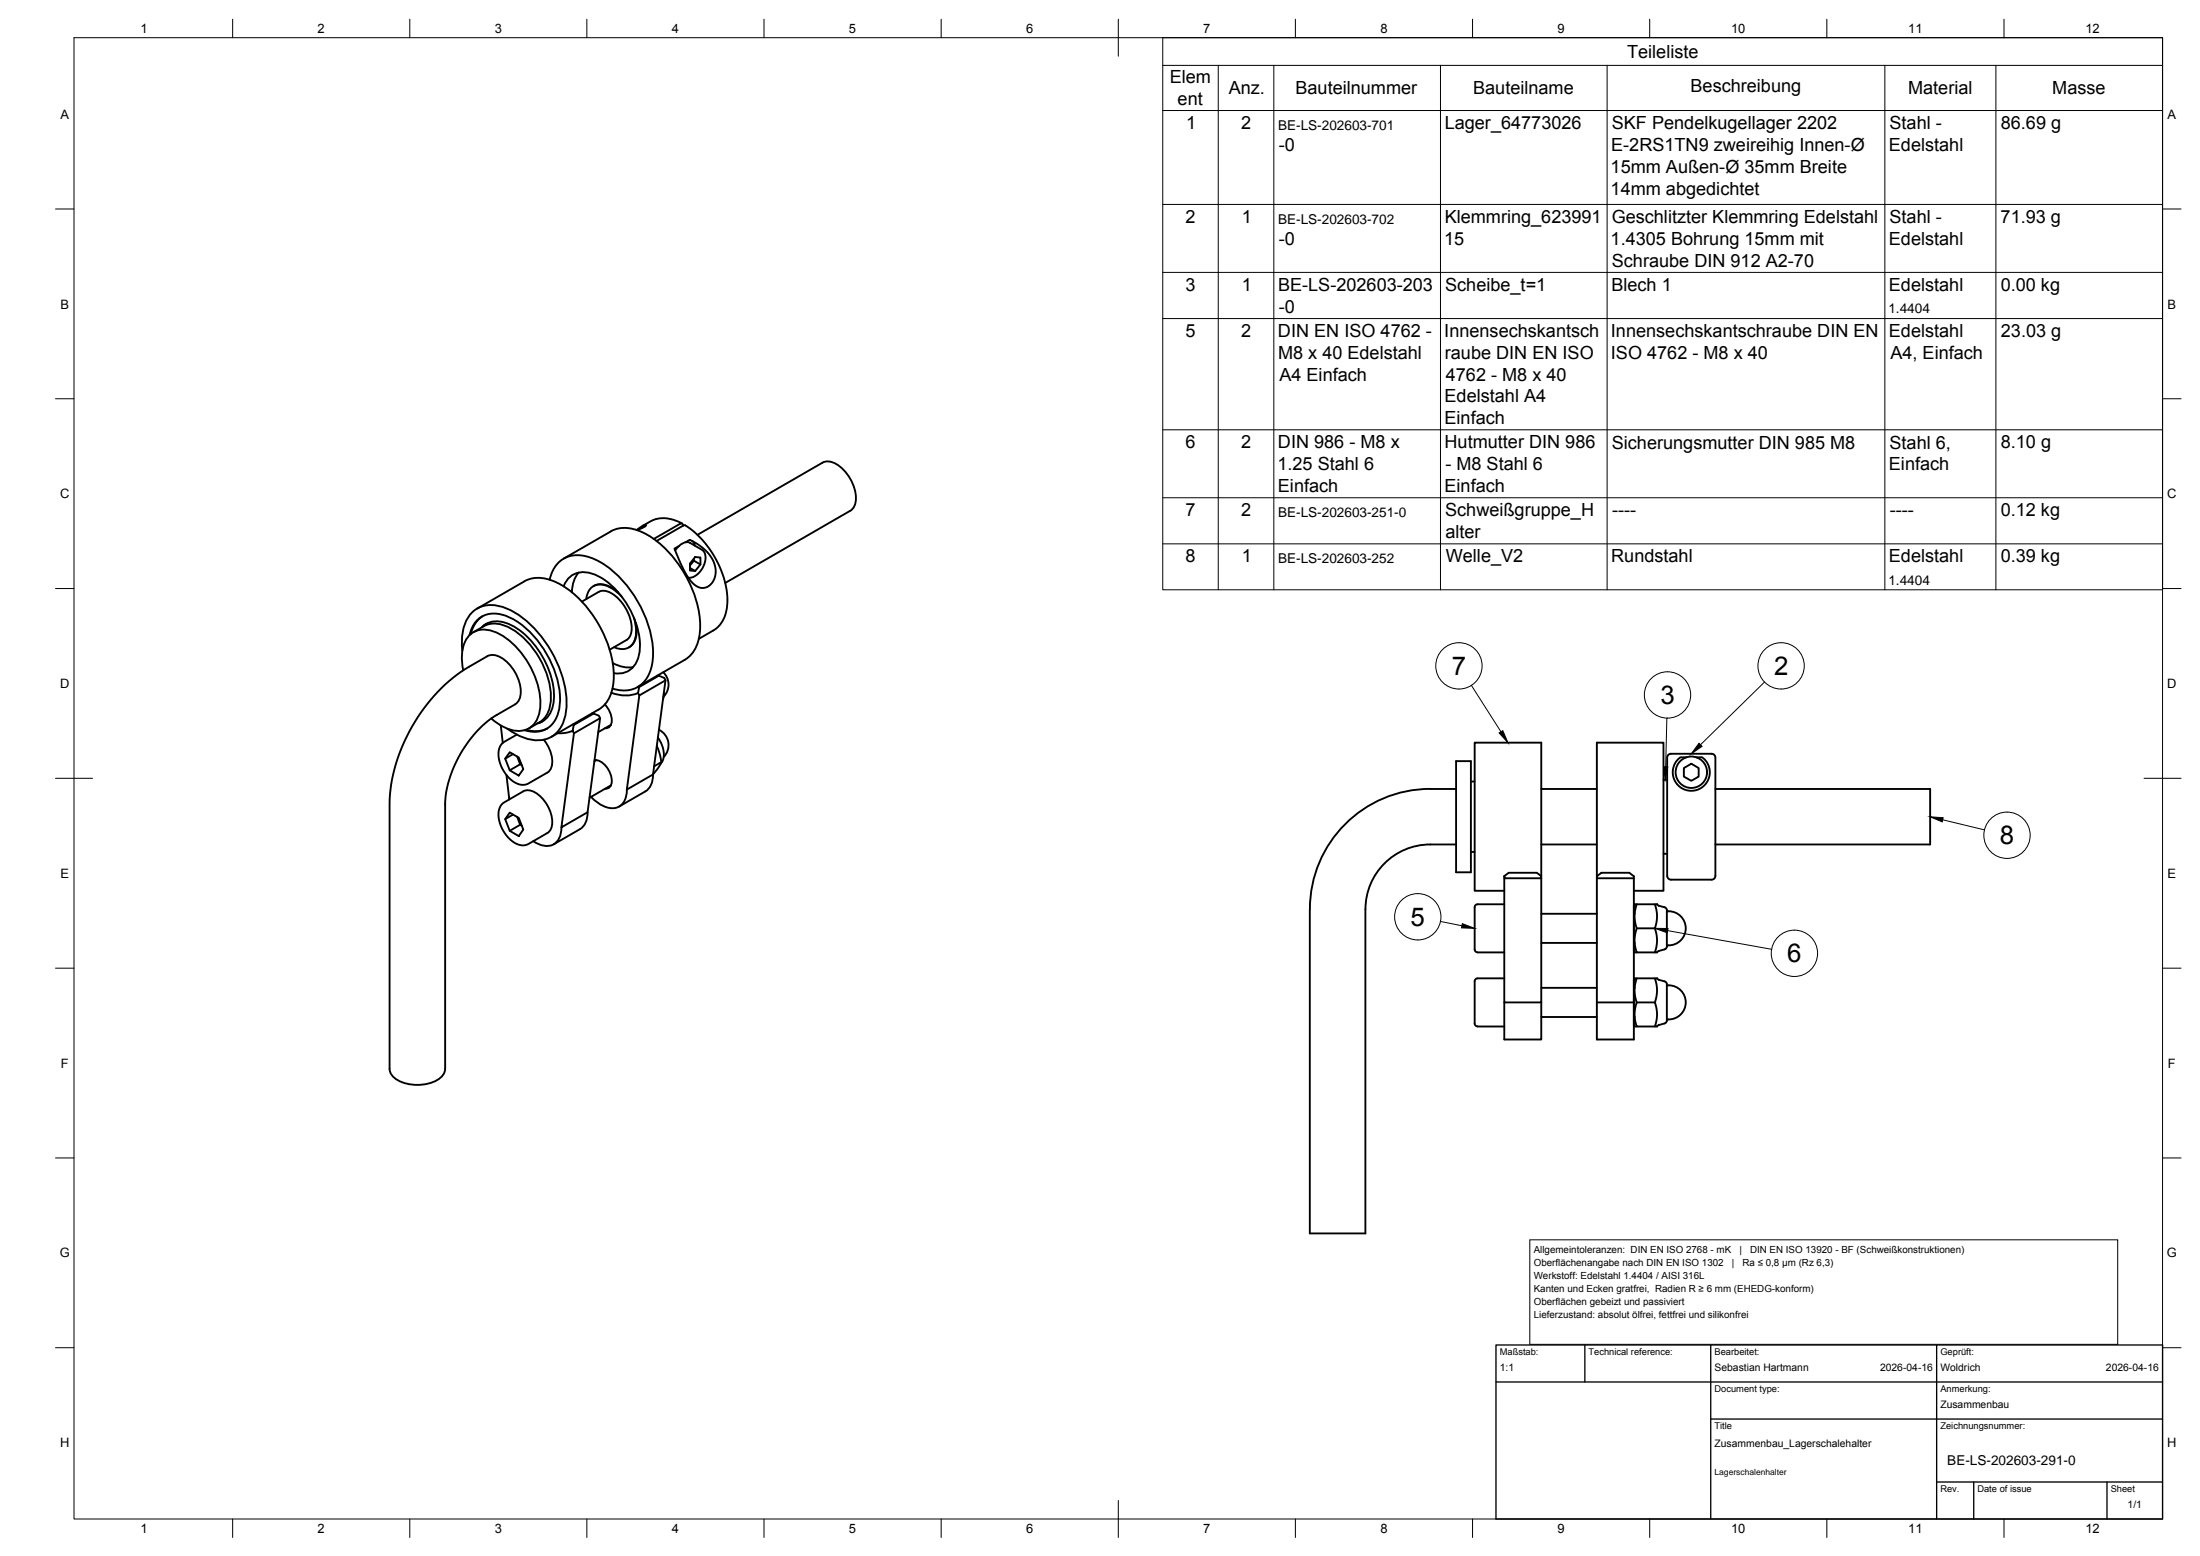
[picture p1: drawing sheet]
<svg xmlns="http://www.w3.org/2000/svg" width="594mm" height="420mm" viewBox="0 0 594 420" stroke-linecap="round" stroke-linejoin="round" font-family="sans-serif">
<!-- layer: Visible -->
<g fill="none" stroke="#000" stroke-width=".51">
<path d="M141.6 157l-12.7 7.3M141.6 157a10 10 0 0 1 10 1 31.3 31.3 0 0 1 14.2 24.5 10 10 0 0 1-4.2 9.1M148.4 156.5a7.7 7.7 0 0 1 10.8-6 27 27 0 0 1 13.8 13.4 25.1 25.1 0 0 1 3 15.7 7.7 7.7 0 0 1-10.6 6.3M152.2 158.3a5.6 5.6 0 0 1 7.6-3.4 21.1 21.1 0 0 1 11.7 12.8 15.7 15.7 0 0 1 .7 10.3 5.5 5.5 0 0 1-6.5 3.8M156.2 154.6a8.4 8.4 0 0 0-1.8 5.4M160.3 158.3a4.7 4.7 0 0 1 5.1 .5l1.6 1.2M164.9 143.5a10 10 0 0 1 10 1 31.3 31.3 0 0 1 14.2 24.5 10 10 0 0 1-4.2 9.1l-12.7 7.4M164.9 143.5l-12.7 7.4M171.9 143.1l1.4-1a.81 .81 0 0 1 1.2-.3l-.4 .4-2.1 1M177.3 146.1l7.4-4.3a11.7 11.7 0 0 1 4.5 3.5 25.1 25.1 0 0 1 7.1 18.6 8.1 8.1 0 0 1-3.7 6.3l-3.9 2.3M182.3 148.6a3.7 3.7 0 0 1 4-2l3.2 1.8a3.5 3.5 0 0 1 .4 4.6 4.6 4.6 0 0 1-4 3M184.2 141.4a8.7 8.7 0 0 0-8.6-.6l-2.1 1.2"/>
<path d="M184.4 142a.48 .48 0 0 0-.1-.6 .48 .48 0 0 0-.6 0l-7.2 4.1M185.1 146.4l1.2-.6a11.1 11.1 0 0 1 6.8 7.3 4.3 4.3 0 0 1-3.5 5.7 7.1 7.1 0 0 1-4.8-4.5l-2.7-6.2 1.2-.6M186.3 153.4l1.4 .8M186.9 146.1l.7 1.2M187.4 150.9v.5M187.7 150.4l1.4 .1v1.9l-1.4 1.8-1.4-.1v-1.9zM188.3 144.4l33.8-19.5a4.2 4.2 0 0 1 4.5 .9 11 11 0 0 1 4.3 10.4l-.8 1.3-.5 .4-33.8 19.5M189.1 152.4l-1.7-1-1.1 1.3M124.8 175.7a12.5 12.5 0 0 1 2.6-10.3 8.3 8.3 0 0 1 9.7-1 29.7 29.7 0 0 1 14.5 17.5 19.5 19.5 0 0 1 .4 13.3 7.5 7.5 0 0 1-9.6 4.3 17.1 17.1 0 0 1-5.4-2.8M126.8 171.5a6.7 6.7 0 0 1 9.2-5.4 22.6 22.6 0 0 1 12 11.2 22.1 22.1 0 0 1 2.9 14.6 6.7 6.7 0 0 1-9.3 5.3M130.1 169.4a6.4 6.4 0 0 1 7.6-.8 23.1 23.1 0 0 1 11.8 20.6 6.4 6.4 0 0 1-4.4 6.1M130.3 166.4a7.6 7.6 0 0 0-3.2 4.8"/>
<path d="M130.7 169.1l-2.9 1.6M130.7 169.1a8.2 8.2 0 0 1 8.6 1.5 23.1 23.1 0 0 1 9.4 18.9 6.9 6.9 0 0 1-3 5.6M131.3 168.4l-1 .9M157.1 162.5l4.6-2.7a4.1 4.1 0 0 1 4.5 1.1 11.7 11.7 0 0 1 4.3 9.8l-.3 .9-.7 1-4.9 2.9M165.4 179a8.4 8.4 0 0 0 5.6 1.1M167.9 161.2a7.7 7.7 0 0 0-6.8-3.3 3.9 3.9 0 0 0-2.8 3.9M171.1 166.7a7.7 7.7 0 0 1-.6 7.6 3.9 3.9 0 0 1-4.7 .5M171.7 168.2a6.1 6.1 0 0 1-1.7 6.5l-.2 .1M119.1 185.9l2.1-1.9 3.2-2.5 7.2-4.3a4.2 4.2 0 0 1 4.5 .9 11 11 0 0 1 4.3 10.4l-.8 1.3-.5 .4-5 2.9a31.6 31.6 0 0 0-13.9 24.1v71.4a4.2 4.2 0 0 1-3.1 3.5 11 11 0 0 1-11.1-1.5l-.7-1.3-.1-.7v-71.4a46.7 46.7 0 0 1 13.9-31.3zM125.1 181a10.6 10.6 0 0 1 1.5-9.3 6.3 6.3 0 0 1 7.4-.9 22.7 22.7 0 0 1 11.9 20.3 6.2 6.2 0 0 1-5.4 6.3 11.1 11.1 0 0 1-7.9-3.4M135.2 195.9l.6 4.7M139.6 198.4l-3.4 1.9a4.6 4.6 0 0 0-1.3 5.5 8.4 8.4 0 0 0 6 6.1l1.4-.1 5.5-3.2"/>
<path d="M145.6 195.1l-2.8 1.6M146.5 194.8l-1.2 .5M146.9 199.7a8.5 8.5 0 0 1 1.9 7.8l-1 1.1M147.8 196.7a7.8 7.8 0 0 1-5.8 .4M154.7 197.3l-2.3 .6-1.8 .1M154.8 195.5l.1 .3M154.9 195.8l5.4-3.1 1.4 .6 .4 .6-7.1 4.1-.4-.7zM159.9 192.6l.4 .1M161.6 191.6l-12.7 7.4M162.1 193.9l-3.4 25.4-7.1 4.1 3.4-25.4M163.3 190.2a5.9 5.9 0 0 1 1.7 5.5 1.52 1.52 0 0 1-1.6 .9M165 195.7l-3.5 2"/>
<path d="M165.1 187.1a9.8 9.8 0 0 0 7.2 0M172.5 185.3l-.2 1.8M172.6 187.8l-3.3 25.4 7-4.1M177.5 182.4l1.9 .6 .3 .7-3.4 25.4M177.7 199.2a6.6 6.6 0 0 1 1 6.6l-.3 .5M177.9 182.5l-5.3 3M177.9 197.1a4.6 4.6 0 0 1 1.3 7.3M179.1 181.5a4.6 4.6 0 0 1 .1 6.6M179.3 187.1l-.3 1.8M179.7 183.7l-7.1 4.1-.3-.7M135.5 217.2l5.8-3.5a4.7 4.7 0 0 1 5.3 2.1 8.2 8.2 0 0 1 2.1 8.3l-.9 .9-5.1 2.9a4.8 4.8 0 0 1-5.8-2.1 7.8 7.8 0 0 1-1.7-8.2zM136.8 209.3l.7 6.6"/>
<path d="M137.6 203.1l2.5 1.4 1.2 3.2-1.2 1.7-2.5-1.4-1.2-3.1zM137.6 219.4l2.5 1.5 1.2 3.1-1.2 1.8-2.5-1.5-1.2-3.1zM138.5 203.6l-2.1 1.3M138.5 220l-2.1 1.2M139.7 204.3l.8 2.1-2.9 1.6M140.7 206.1l-.2 .3 .4 .2M158.7 219.3a5 5 0 0 1-2.1 4.6l-7.1 4.1M160.6 205.3a4.7 4.7 0 0 1 4.1 3.4 3.3 3.3 0 0 1-.4 4.1l-.9 .2M161 205.3l-.5 .3M165 212.1l-5.8 3.3M169.3 213.2a4.4 4.4 0 0 1-3.8 5 8.5 8.5 0 0 1-5.9-3M174.3 213.7l-7.1 4.1"/>
<path d="M176.3 209.1a5 5 0 0 1-2 4.6M177.4 201.4l.4 1a8.1 8.1 0 0 1 .6 3.8l-2.1 2.9M178.6 205.8l-2 1.1M386.2 213h7M386.2 213a32.5 32.5 0 0 0-32.5 32.5M393.2 205.5h4v30h-4zM397.2 211h1M416.2 213h15M449.2 210.5h1M454.7 207.4l2-1.2 2 1.2v2.3l-2 1.1-2-1.1zM455.4 204.5h-1.6l-1 1-.8 1.4-.3 2.1 .5 1.8 1.3 1.5 1.5 1 1.3 .2 2-.2 1.5-.9 1.3-1.4 .5-1.7v-1.8l-.9-1.9-1.1-1.1h-1.6M463.2 213h58v15h-58"/>
<path d="M139.7 220.6l.8 2.1-2.9 1.6M140.7 222.4l-.2 .3 .4 .3M151.6 223.4a4.3 4.3 0 0 1-4.1 5l-2-.5-1.5-.8M393.2 228a33.2 33.2 0 0 0-11.9 .7 17.6 17.6 0 0 0-12.6 16.8v87.6h-15v-87.6M397.2 230h1M406.2 236.6l1.2-.9h7.6l1.2 .9v.6h-10zM406.2 237.2v33.5h10v-33.5M416.2 236.6v-36.1h-18v40h8M416.2 228h15M431.2 236.6v-36.1h18v40h-8M431.2 236.6l1.2-.9h7.6l1.2 .9v44.1h-10v-43.5M431.2 236.6v.6h10"/>
<path d="M449.2 230.5h1M462.2 237.5h-11a1.59 1.59 0 0 1-1-2v-31l.3-.7 .6-.3h11.2l.5 .2 .4 .6v31.2a1.9 1.9 0 0 1-.6 2h-.4M398.2 256.4a.79 .79 0 0 0 .8 .8M399 257.2h7.2M406.2 244.2h-7.2a1.4 1.4 0 0 0-.8 1.8v10.4M416.2 246.7h15M416.2 254.6h15M442 250.7l-.6-3.1 .2-1.9 .4-1.5h-.6l-.2 .3v12.4l.2 .3h.6M442 244.2h4.9M446.9 250.7l.6 3-.2 2-.4 1.5h.6l.5-.4M446.9 250.7h-4.9l-.6 3 .2 2 .4 1.5h4.9M447.5 244.2h-.6l.6 3-.2 2-.4 1.5"/>
<path d="M447.5 244.2l.5 .4 1.8 .5 .3 .7M450.1 245.8v8.8a1.57 1.57 0 0 1-.6 1.7l-1.5 .5M450.1 246.1a4.6 4.6 0 0 1 5.1 4.6 4.6 4.6 0 0 1-5.1 4.6M399 277.2h7.2M406.2 264.2h-7.2a1.4 1.4 0 0 0-.8 1.8v9.4a1.4 1.4 0 0 0 .8 1.8M406.2 270.7v10h10v-10M416.2 266.7h15M416.2 274.6h15M431.2 270.7h10M442 270.7l-.6-3.1 .2-1.9 .4-1.5h-.6l-.2 .3v12.4l.2 .3h.6M442 264.2h4.9M446.9 270.7l.6 3-.2 2-.4 1.5h.6l.5-.4 1.5-.4"/>
<path d="M446.9 270.7h-4.9l-.6 3 .2 2 .4 1.5h4.9M449.5 265l-1.5-.4-.5-.4h-.6l.6 3.1-.2 1.9-.4 1.5M449.5 265a1.96 1.96 0 0 1 .6 2.2v7.4a1.57 1.57 0 0 1-.6 1.7M450.1 266.1h.5M450.6 266.1a4.6 4.6 0 0 1 4.6 4.8 4.6 4.6 0 0 1-5.1 4.4"/>
<circle cx="456.7" cy="208.5" r="4.2"/>
</g>
<g fill="#000">
<circle cx="441.2" cy="246.7" r=".25"/>
<circle cx="441.2" cy="254.6" r=".25"/>
<circle cx="441.2" cy="266.7" r=".25"/>
<circle cx="441.2" cy="274.6" r=".25"/>
</g>
<!-- layer: TITLEBLOCK -->
<path d="M404 363.2h180v47h-180zM404 373.2h180M428 363.2v10M462 363.2v47M523 363.2v47M462 383.2h122M523 400.2h61M533 400.2v10M569 400.2v10" fill="none" stroke="#000" stroke-width=".36"/>
<!-- layer: BORDER -->
<g fill="none" stroke="#000" stroke-width=".27">
<path d="M20 10.2h564v400h-564zM62.8 5.2v5M110.7 5.2v5M158.5 5.2v5M206.3 5.2v5M254.1 5.2v5M302 5.2v10M349.8 5.2v5M397.6 5.2v5M445.5 5.2v5M493.3 5.2v5M541.1 5.2v5"/>
<path d="M15 56.4h5M584 56.4h5M15 107.7h5M584 107.7h5M15 158.9h5M584 158.9h5M15 210.2h10M579 210.2h10M15 261.4h5M584 261.4h5M15 312.7h5M584 312.7h5"/>
<path d="M15 363.9h5M584 363.9h5M62.8 410.2v5M110.7 410.2v5M158.5 410.2v5M206.3 410.2v5M254.1 410.2v5M302 405.2v10M349.8 410.2v5M397.6 410.2v5M445.5 410.2v5M493.3 410.2v5"/>
<path d="M541.1 410.2v5"/>
</g>
<!-- layer: Parts Lists -->
<g fill="none" stroke="#000" stroke-width=".27">
<path d="M314 10.2h270v149.1h-270zM314 17.7h270M329 17.7v141.6M344 17.7v141.6M389 17.7v141.6M434 17.7v141.6M509 17.7v141.6M539 17.7v141.6M314 29.8h270M314 55.2h270M314 73.6h270M314 86h270"/>
<path d="M314 116.1h270M314 134.4h270M314 146.9h270"/>
</g>
<!-- layer: Balloons -->
<g fill="none" stroke="#000" stroke-width=".27">
<circle cx="394" cy="179.8" r="6.3"/>
<circle cx="481" cy="179.8" r="6.3"/>
<circle cx="450.3" cy="187.7" r="6.3"/>
<circle cx="542" cy="225.5" r="6.3"/>
<circle cx="382.9" cy="247.6" r="6.3"/>
<circle cx="484.6" cy="257.4" r="6.3"/>
</g>
<!-- layer: 0 -->
<path d="M404.8 197.9l1-.6 1.4 3.3zM449.2 207l1.2 .1-.7 3.4zM458.8 200.7l.8 .8-2.9 2.1zM521.2 220.6l3.5 .2-.2 1.1zM394.9 249.4l3.3 1.3-3.5-.2zM446.9 250.7h3.5l-.2 1.2z" fill="#000" stroke="#000" stroke-width=".27"/>
<path d="M397.3 185.1l8 12.5M450.1 193.9l-.3 13.2M476.5 184.2l-17.3 16.9M524.6 221.4l11.3 2.7M389 248.8l5.8 1.2M450.3 251.3l28.1 5" fill="none" stroke="#000" stroke-width=".27"/>
<g fill="#fff">
<path d="M462.6 395.8h24.6v4.2h-24.6z" fill-rule="evenodd"/>
<path d="M509.6 80.5h17v5.3h-17z" fill-rule="evenodd"/>
<path d="M509.6 153.8h17v5.3h-17z" fill-rule="evenodd"/>
<path d="M344.8 148h42.5v5.3h-42.5z" fill-rule="evenodd"/>
<path d="M344.8 135.6h41.4v5.3h-41.4z" fill-rule="evenodd"/>
</g>
<g fill="#fff" stroke="#fff" stroke-width=".35">
<path d="M525.8 391.6h46.2v4.9h-46.2z"/>
<path d="M345.1 148.1h41.9v4.9h-41.9z"/>
<path d="M345.1 135.7h40.8v4.9h-40.8z"/>
<path d="M345.1 31.1h41.9v4.9h-41.9z"/>
<path d="M345.1 56.5h41.9v4.9h-41.9z"/>
<path d="M463 396h20.9v2.8h-20.9z"/>
<path d="M509.9 80.6h16.4v4.9h-16.4z"/>
<path d="M509.9 153.9h16.4v4.9h-16.4z"/>
</g>
<path d="M413.1 334.8h158.8v28.2h-158.8z" fill-rule="evenodd" fill="#fff" stroke="#000" stroke-width=".27"/>
<g font-size="7">
<text x="392" y="182.3">7</text>
<text x="479.1" y="182.3">2</text>
<text x="448.4" y="190.1">3</text>
<text x="540" y="228">8</text>
<text x="380.9" y="250">5</text>
<text x="482.6" y="259.9">6</text>
</g>
<g font-size="4.9">
<text x="439.4" y="15.6">Teileliste</text>
<text x="315.9" y="22.5">Elem</text>
<text x="318" y="28.4">ent</text>
<text x="331.8" y="25.5">Anz.</text>
<text x="349.8" y="25.5">Bauteilnummer</text>
<text x="397.8" y="25.5">Bauteilname</text>
<text x="456.5" y="25">Beschreibung</text>
<text x="515.3" y="25.5">Material</text>
<text x="554.2" y="25.5">Masse</text>
<text x="320.3" y="34.8">1</text>
<text x="335.2" y="34.8">2</text>
<text x="390.1" y="34.8">Lager_64773026</text>
<text x="435.3" y="34.9">SKF Pendelkugellager 2202</text>
<text x="510.2" y="34.9">Stahl -</text>
<text x="540.3" y="34.8">86.69 g</text>
<text x="345.3" y="40.7">-0</text>
<text x="435.1" y="40.9">E-2RS1TN9 zweireihig Innen-Ø</text>
<text x="510.1" y="40.7">Edelstahl</text>
<text x="434.9" y="46.8">15mm Außen-Ø 35mm Breite</text>
<text x="434.9" y="52.7">14mm abgedichtet</text>
<text x="320.2" y="60.1">2</text>
<text x="335.3" y="60.1">1</text>
<text x="390.1" y="60.2">Klemmring_623991</text>
<text x="435.2" y="60.3">Geschlitzter Klemmring Edelstahl</text>
<text x="510.2" y="60.3">Stahl -</text>
<text x="540.2" y="60.2">71.93 g</text>
<text x="345.3" y="66.1">-0</text>
<text x="390" y="66.1">15</text>
<text x="434.9" y="66.1">1.4305 Bohrung 15mm mit</text>
<text x="435.3" y="72">Schraube DIN 912 A2-70</text>
<text x="510.1" y="66.1">Edelstahl</text>
<text x="320.1" y="78.5">3</text>
<text x="335.3" y="78.5">1</text>
<text x="345.1" y="78.6">BE-LS-202603-203</text>
<text x="390.2" y="78.6">Scheibe_t=1</text>
<text x="435.1" y="78.6">Blech 1</text>
<text x="510.1" y="78.5">Edelstahl</text>
<text x="540.3" y="78.6">0.00 kg</text>
<text x="345.3" y="84.5">-0</text>
<text x="320.1" y="90.9">5</text>
<text x="335.2" y="90.9">2</text>
<text x="345.1" y="91.1">DIN EN ISO 4762 -</text>
<text x="390" y="91">Innensechskantsch</text>
<text x="435" y="91">Innensechskantschraube DIN EN</text>
<text x="510.1" y="91">Edelstahl</text>
<text x="540.3" y="91">23.03 g</text>
<text x="345.1" y="96.9">M8 x 40 Edelstahl</text>
<text x="390.2" y="96.9">raube DIN EN ISO</text>
<text x="435" y="96.9">ISO 4762 - M8 x 40</text>
<text x="510.5" y="96.9">A4, Einfach</text>
<text x="345.5" y="102.8">A4 Einfach</text>
<text x="390.4" y="102.8">4762 - M8 x 40</text>
<text x="390.1" y="108.6">Edelstahl A4</text>
<text x="390.1" y="114.5">Einfach</text>
<text x="320.1" y="121">6</text>
<text x="335.2" y="121">2</text>
<text x="345.1" y="121.1">DIN 986 - M8 x</text>
<text x="390.1" y="121.1">Hutmutter DIN 986</text>
<text x="435.3" y="121.1">Sicherungsmutter DIN 985 M8</text>
<text x="510.2" y="121.1">Stahl 6,</text>
<text x="540.3" y="121.1">8.10 g</text>
<text x="345" y="127">1.25 Stahl 6</text>
<text x="390.3" y="127">- M8 Stahl 6</text>
<text x="510.1" y="127">Einfach</text>
<text x="345.1" y="132.8">Einfach</text>
<text x="390.1" y="132.8">Einfach</text>
<text x="320.1" y="139.3">7</text>
<text x="335.2" y="139.3">2</text>
<text x="390.2" y="139.5">Schweißgruppe_H</text>
<text x="435.3" y="139.4">----</text>
<text x="510.3" y="139.4">----</text>
<text x="540.3" y="139.4">0.12 kg</text>
<text x="390.3" y="145.3">alter</text>
<text x="320.1" y="151.8">8</text>
<text x="335.3" y="151.8">1</text>
<text x="390.4" y="151.9">Welle_V2</text>
<text x="435.1" y="151.8">Rundstahl</text>
<text x="510.1" y="151.8">Edelstahl</text>
<text x="540.3" y="151.9">0.39 kg</text>
</g>
<g font-size="3.7">
<text x="345.1" y="35">BE-LS-202603-701</text>
<text x="345.1" y="60.4">BE-LS-202603-702</text>
<text x="509.9" y="84.5">1.4404</text>
<text x="345.1" y="139.6">BE-LS-202603-251-0</text>
<text x="345.1" y="152">BE-LS-202603-252</text>
<text x="509.9" y="157.8">1.4404</text>
<text x="525.8" y="395.5">BE-LS-202603-291-0</text>
</g>
<g font-size="3.5">
<text x="37.9" y="8.9">1</text>
<text x="85.8" y="8.9">2</text>
<text x="133.6" y="8.9">3</text>
<text x="181.4" y="8.9">4</text>
<text x="229.3" y="8.9">5</text>
<text x="277.1" y="8.9">6</text>
<text x="324.9" y="8.9">7</text>
<text x="372.7" y="8.9">8</text>
<text x="420.6" y="8.9">9</text>
<text x="467.4" y="8.9">10</text>
<text x="515.3" y="8.9">11</text>
<text x="563.1" y="8.9">12</text>
<text x="16.3" y="32">A</text>
<text x="585.3" y="32">A</text>
<text x="16.3" y="83.3">B</text>
<text x="585.3" y="83.3">B</text>
<text x="16.2" y="134.6">C</text>
<text x="585.2" y="134.6">C</text>
<text x="16.2" y="185.8">D</text>
<text x="585.2" y="185.8">D</text>
<text x="16.3" y="237">E</text>
<text x="585.3" y="237">E</text>
<text x="16.4" y="288.3">F</text>
<text x="585.4" y="288.3">F</text>
<text x="16.1" y="339.6">G</text>
<text x="585.1" y="339.6">G</text>
<text x="16.2" y="390.8">H</text>
<text x="585.2" y="390.8">H</text>
<text x="37.9" y="413.9">1</text>
<text x="85.8" y="413.9">2</text>
<text x="133.6" y="413.9">3</text>
<text x="181.4" y="413.9">4</text>
<text x="229.3" y="413.9">5</text>
<text x="277.1" y="413.9">6</text>
<text x="324.9" y="413.9">7</text>
<text x="372.7" y="413.9">8</text>
<text x="420.6" y="413.9">9</text>
<text x="467.4" y="413.9">10</text>
<text x="515.3" y="413.9">11</text>
<text x="563.1" y="413.9">12</text>
</g>
<g font-size="2.8">
<text x="405" y="370.2">1:1</text>
<text x="463" y="370.2">Sebastian Hartmann</text>
<text x="507.7" y="370.2">2026-04-16</text>
<text x="524" y="370.2">Woldrich</text>
<text x="568.7" y="370.2">2026-04-16</text>
<text x="524" y="380.2">Zusammenbau</text>
<text x="463" y="390.7">Zusammenbau_Lagerschalehalter</text>
<text x="574.5" y="407.3">1/1</text>
</g>
<g font-size="2.6">
<text x="414.2" y="338.3">Allgemeintoleranzen: DIN EN ISO 2768 - mK</text>
<text x="414.2" y="341.8">Oberflächenangabe nach DIN EN ISO 1302</text>
<text x="467.7" y="341.8">|</text>
<text x="469.7" y="338.3">|</text>
<text x="470.5" y="341.8">Ra ≤ 0,8 µm (Rz 6,3)</text>
<text x="472.6" y="338.3">DIN EN ISO 13920 - BF (Schweißkonstruktionen)</text>
<text x="414.2" y="345.4">Werkstoff: Edelstahl 1.4404 / AISI 316L</text>
<text x="414.2" y="348.9">Kanten und Ecken gratfrei, Radien R ≥ 6 mm (EHEDG-konform)</text>
<text x="414.2" y="352.4">Oberflächen gebeizt und passiviert</text>
<text x="414.2" y="356">Lieferzustand: absolut ölfrei, fettfrei und silikonfrei</text>
</g>
<g font-size="2.5">
<text x="405" y="366">Maßstab:</text>
<text x="429" y="366">Technical reference:</text>
<text x="463" y="366">Bearbeitet:</text>
<text x="524" y="366">Geprüft:</text>
<text x="463" y="376">Document type:</text>
<text x="524" y="376">Anmerkung:</text>
<text x="463" y="386">Title</text>
<text x="524" y="386">Zeichnungsnummer:</text>
<text x="524" y="403">Rev.</text>
<text x="534" y="403">Date of issue</text>
<text x="570" y="403">Sheet</text>
</g>
<text font-size="2.3" x="463" y="398.2">Lagerschalenhalter</text>
</svg>
